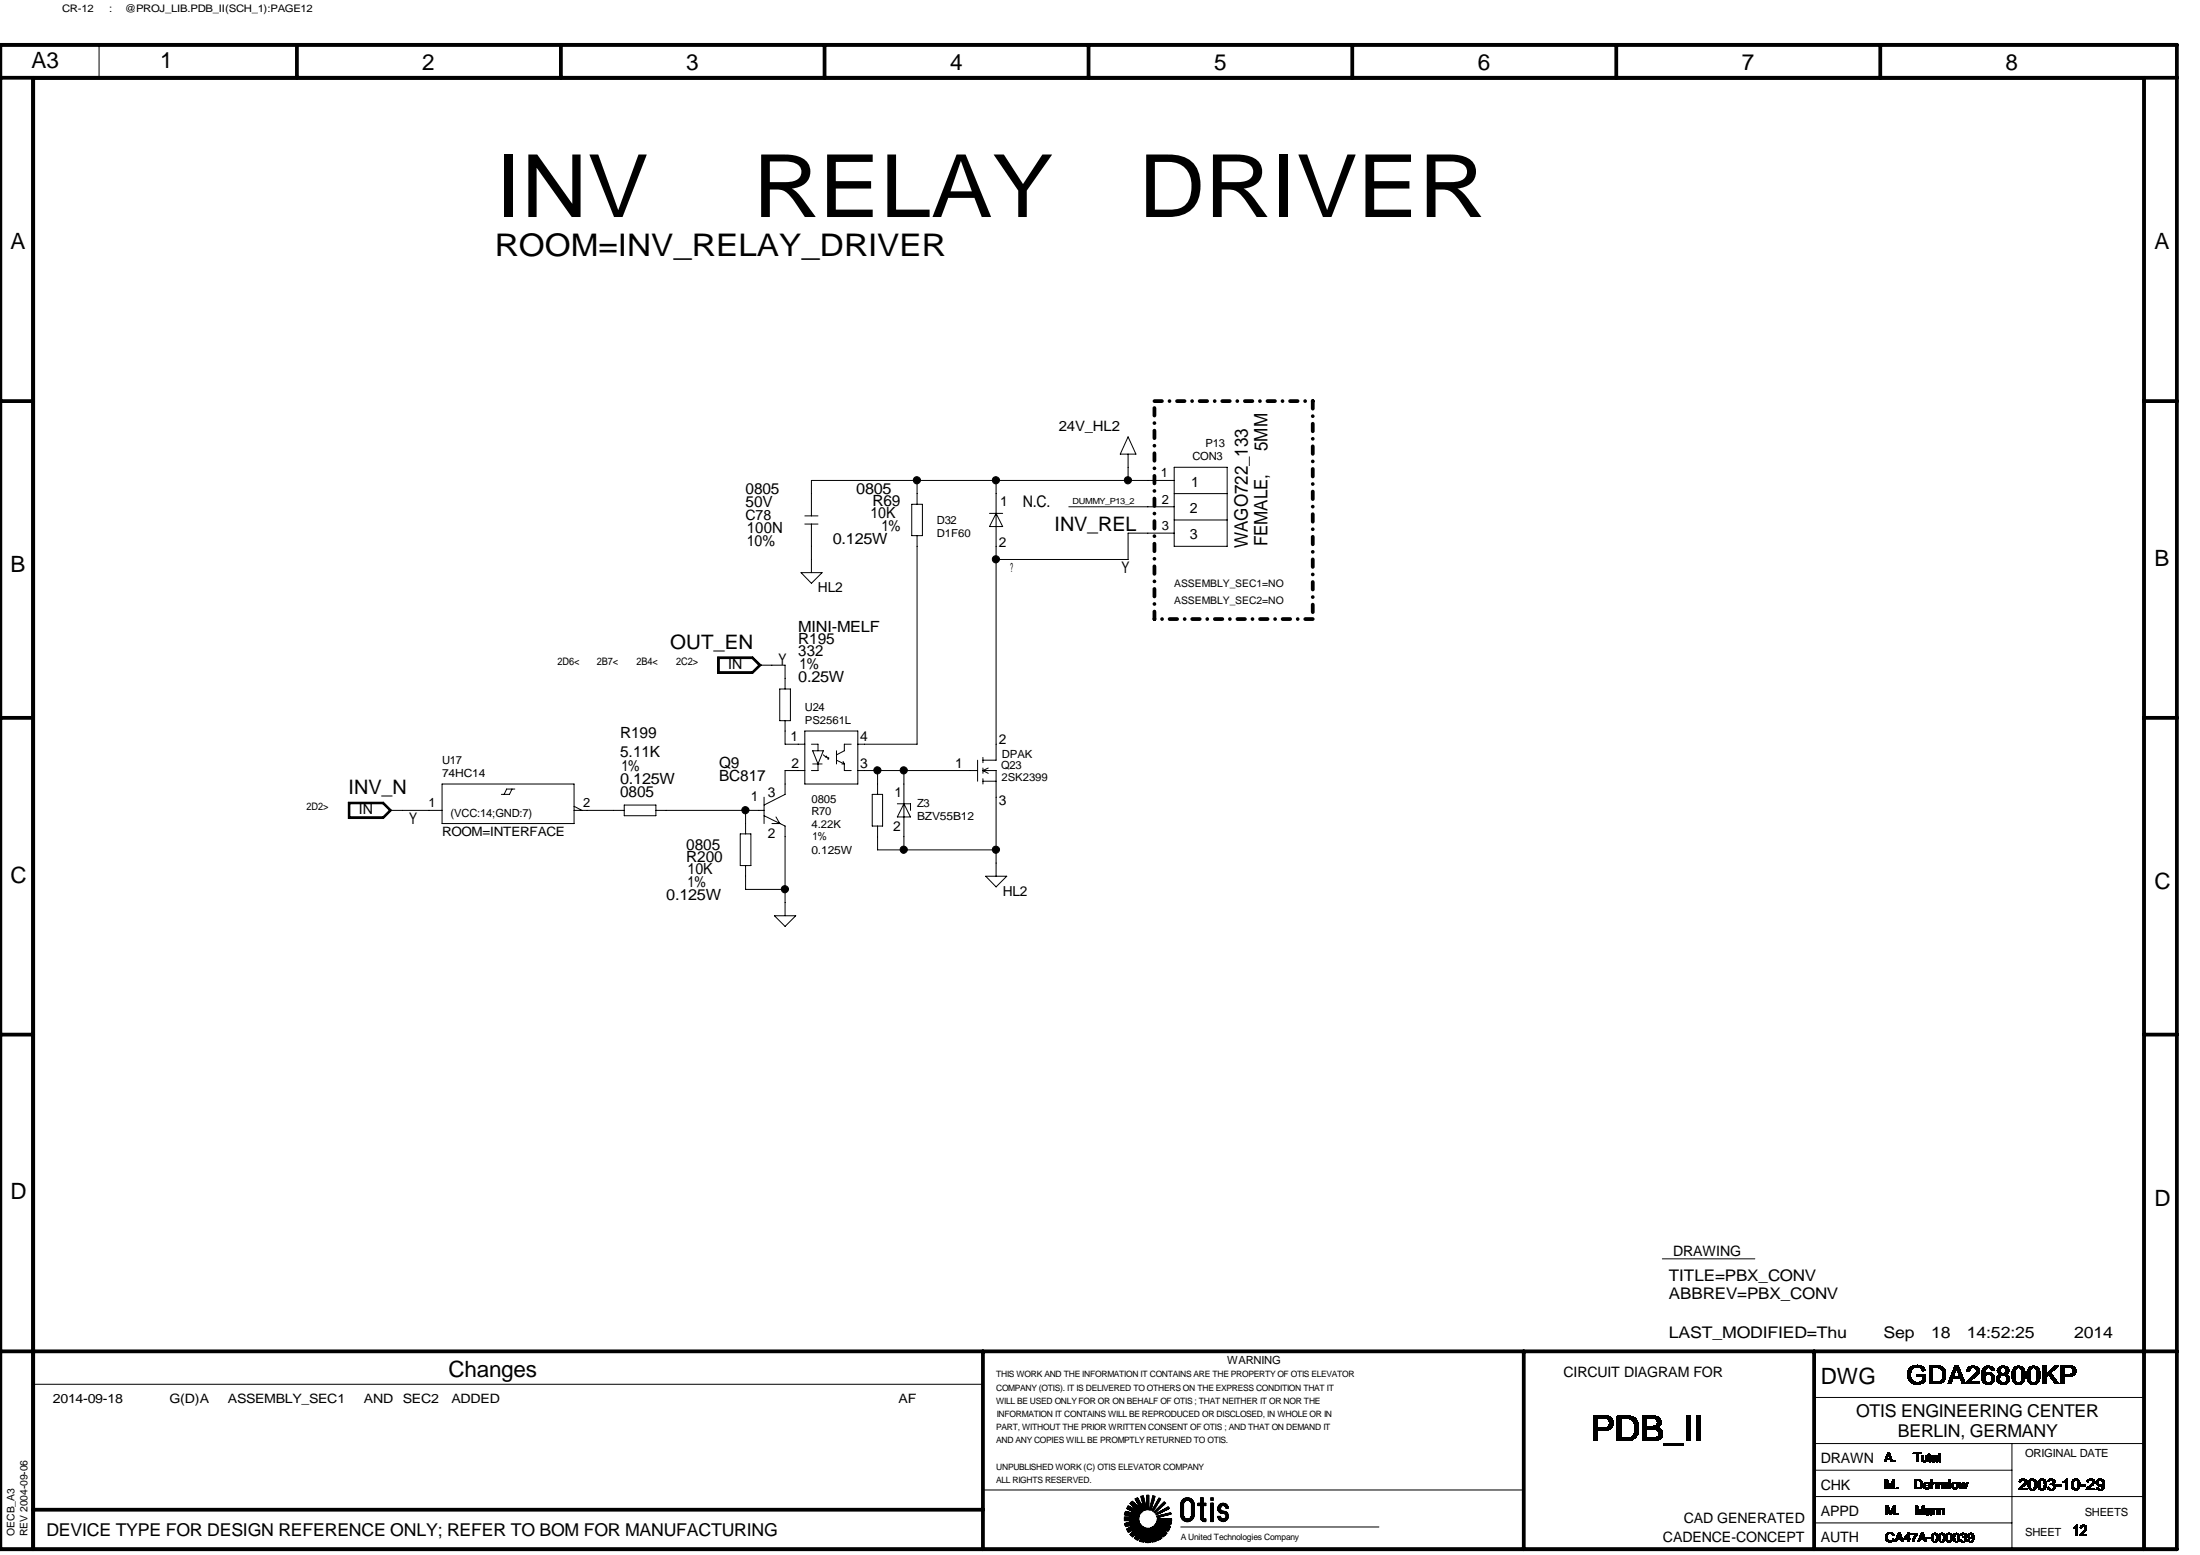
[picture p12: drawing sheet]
<svg xmlns="http://www.w3.org/2000/svg" width="297mm" height="210mm" viewBox="0 0 297 210" stroke-linecap="round" stroke-linejoin="round" font-family="sans-serif">
<g fill="none" stroke="#000" stroke-width=".51">
<path d="M0 6.1h293.9v203h-293.9zM0 10.5h293.9M4.5 10.5v198.6M40.1 6.1v4.4M75.7 6.1v4.4M111.3 6.1v4.4M147 6.1v4.4M182.6 6.1v4.4M218.2 6.1v4.4M253.9 6.1v4.4M289.5 10.5v198.6M0 54.1h4.5"/>
<path d="M289.5 54.1h4.4M0 96.9h4.5M289.5 96.9h4.4M0 139.7h4.5M289.5 139.7h4.4M0 182.4h293.9M132.7 182.4v26.7M205.7 182.4v26.7M244.9 182.4v26.7M4.5 203.8h128.2"/>
</g>
<path d="M155.9 54.1h21.3M177.2 54.1v29.5M155.9 83.6v-29.5M177.2 83.6h-21.3" fill="none" stroke="#000" stroke-width=".51" stroke-dasharray="1 1 0 1"/>
<g fill="none" stroke="#000" stroke-width=".14">
<path d="M.2 6.2h293.5v202.8h-293.5zM13.4 6.1v4.4M152.3 59l1.1 2.3h-2.1zM108.2 77.3h2.8l-1.4 1.4zM108.7 70.7h1.7M108.7 69.6h1.7M109.6 70.7v6.6M123.1 68.1h1.4v4.2h-1.4zM123.8 64.9v3.2M123.8 72.3v28.2h-8M133.6 69.3h1.8M134.5 64.9v4.4"/>
<path d="M134.5 69.3v1.7M134.5 71.1v31.5h-1.8M134.5 69.3l.9 1.8h-1.8zM144.3 68.4h14.2M152.3 61.3v3.6M158.5 64.9h-48.9v4.7M158.5 72h-6.2v3.5h-17.8M158.5 63.1h7.2v10.6h-7.2zM158.5 66.6h7.2M158.5 70.2h7.2M96.9 88.7h4.7l1.2 1.1-1.2 1.1h-4.7zM96.9 88.7h4.7l1.1 1.1-1.1 1h-4.7z"/>
<path d="M97 88.8h4.6l.9 1-.9 1h-4.6zM97.1 88.9h4.5l.8 .9-.8 .9h-4.5zM102.4 89.8h3.6v3.2M105.3 93h1.4v4.3h-1.4zM106 97.3v3.2h2.7M108.7 98.7h7.1v7.1h-7.1zM47 108.3h4.8l1.1 1.1-1.1 1.1h-4.8zM47.1 108.3h4.6l1.1 1.1-1.1 1h-4.6zM47.2 108.4h4.5l1 1-1 .9h-4.5zM47.2 108.5h4.5l.9 .9-.9 .9h-4.5zM52.6 109.4h7.1M59.7 105.8h17.8v5.4h-17.8z"/>
<path d="M69.1 106.5l-.3 .7h-1.1M69.5 106.5h-1.1l-.3 .7M77.5 109.4h6.8M77.5 108.8l1.1 .6M84.3 108.7h4.3v1.4h-4.3zM88.6 109.4h14.6M99.9 112.6h1.5v4.2h-1.5zM100.7 109.4v3.2M100.7 116.8v3.3h5.3M103.2 110.1l2.8 1.4v12.1M103.2 107.6v3.6M104.8 110.3l.5 .9h-1.1"/>
<path d="M108.7 104h-2.7v3.2l-2.8 1.5M109.6 100.5h.8v.8M109.7 103.1h1.3M109.7 101.3h1.5l-.8 1.8zM110.4 103.1v.9h-.8M111.2 101.9l.3 .3v-.1l.4 .3M111.7 102.4h.2M111.9 102.2v.2M112.9 101.3v1.8M112.9 102.6l1.1 .5M113.7 103.1h.3M113.8 102.8l.2 .3"/>
<path d="M114 103.1v.9h.9M114.9 100.5h-.9v.8l-1.1 .6M115.8 104h16.2M117.8 107.2h1.4v4.3h-1.4zM118.5 104v3.2M118.5 111.5v3.2h16M121.2 108.5h1.7v.9M122 108.5l.9 1.8h-1.7zM122 104v4.5M122 108.5v1.7M122 110.3v4.4M132 102.6v2.9"/>
<path d="M132.7 104h1.8v14.3M132.7 102.2v.8M132.7 103.7v.7M132.7 105.1v.7M132.7 104l.7 .4M132.7 105.5h1.8M133.1 118.3h2.8l-1.4 1.4zM133.4 103.7l-.7 .3M104.6 123.6h2.8l-1.4 1.5zM224.4 169.9h12.5M4.5 186.9h128.2M244.9 194.9h44.6"/>
<path d="M244.9 188.6h44.6M244.9 198.5h26.7M271.6 194.9v14.2M4.3 209.1v-198.4h285.3v198.4M132.7 201.1h73M151.8 205.2h2M151.8 205.3h2M151.8 204.9h2M151.8 204.8h2M151.8 205h2M151.8 205.1h2M151.8 204.3h1.6"/>
<path d="M151.8 204.3h1.4M151.8 204.4h2.1M151.8 205.7h2.2M151.8 205.7h2.1M151.9 204.2h.9M151.9 204.3h1M151.9 204.2h.8M151.9 205.8h2.1M151.9 205.9h1M151.9 205.8h1.2M151.9 206h.4M151.9 204.1h.5"/>
<path d="M151.9 204.1h.6M151.9 205.9h.7M151.9 206h.6M152 204h.1M152 206h.1M152 206.1l1.2-.3-1.1 .6h1M152 205.6h1.9M152 204.5h1.8M152.1 203.6l1.4 .8-1.5-.4M152.1 203.6h.8M152.1 203.6h.9M152.1 206.5h.8"/>
<path d="M152.1 205.6h1.7M152.1 206.5h.9M152.2 203.5h.6M152.2 203.5h.5M152.2 206.5h.7M152.2 206.4h1M152.2 203.4h.5M152.2 203.4h.3M152.2 203.7h.9M152.2 206.6h.5M152.2 206.7h.5M152.2 206.7h.4"/>
<path d="M152.2 206.6h.6M152.2 206.3h5.7M152.2 205.5h1.6M152.3 203.3h.2M152.3 206.8h.2M152.3 203.3h.1M152.3 203.7h.8M152.4 204.6h1.4M152.4 206.3h5.5M152.4 206.8l1-.5-.8 .8h.7M152.4 203.8h.8M152.4 205.5h1.4"/>
<path d="M152.4 206.2h2.3M152.5 203.8h.8M152.5 203.8h.9M152.5 204.6h1.3M152.5 206.2h2.1M152.5 205.4h1.3M152.6 206.2h1.9M152.6 202.9h.5M152.6 207.2h.6M152.6 206.1h1.8M152.6 207.1h.7M152.7 202.9h.4"/>
<path d="M152.7 203h.5M152.7 203.9h.8M152.7 207.1h.7M152.7 207.2h.5M152.7 203.1h.6M152.7 202.8h.4M152.7 202.8h.3M152.7 203h.6M152.7 204.6h1.1M152.7 207h.8M152.7 207.3h.4M152.7 203.1h.7"/>
<path d="M152.7 202.7h.3M152.7 206.1h1.6M152.8 204h.8M152.8 207.3h.3M152.8 206.9h.7M152.8 205.4h1M152.8 203.2h.6M152.8 202.7h.1M152.8 207.4h.2M152.8 206h1.5M152.8 206.8h.8M152.8 206.9h4.7"/>
<path d="M152.9 206h1.3M152.9 203.2h.6M152.9 204.7h.9M152.9 207.4h.1M152.9 206.8h4.5M152.9 205.4h.9M152.9 204.1h1.3M152.9 204h.8M152.9 206.8h4.4M152.9 207.5l.7-.7-.4 .9M152.9 206h1.2M152.9 203.3h.6"/>
<path d="M152.9 206.7h4.4M153 203.3h.6M153 206.7h4.3M153 205.9h1.1M153 203.4h.6M153 204.7h.8M153 206.6h4.2M153.1 205.3h.7M153.1 203.4h.6M153.1 204.1h1M153.1 205.9h.9M153.1 206.6h4.1"/>
<path d="M153.1 203.5h.7M153.1 204.2h1M153.1 206.5h4.7M153.2 203.5h.6M153.2 206.5h4.7M153.2 205.8h.8M153.2 202.9h-.6l1.2 1.2-1.5-.9M153.2 204.2h.8M153.2 205.3l-1.4 .4h2.1M153.2 207.7h.6M153.2 207.6h.6M153.2 202.3l.9 1.5-1.2-1.2"/>
<path d="M153.2 203.6h.6M153.2 204.3h.8M153.2 206.4h4.7M153.3 202.4h.4M153.3 202.3h.4M153.3 203.6h.6M153.3 207.5h.6M153.3 207.7h.5M153.3 202.5h.5M153.3 204.3h.7M153.3 207.4h.7M153.4 202.3h.2"/>
<path d="M153.4 202.5h.4M153.4 202.6h.4M153.4 203.7h.6M153.4 207.3h.6M153.4 207.4h.6M153.4 207.8h.3M153.4 204.3h.6M153.4 207.2h.7M153.5 202.2h.1M153.5 202.7h.3M153.5 203.8h1.9M153.5 207.9h.2"/>
<path d="M153.5 207.2h3.1M153.5 202.7h.4M153.5 203.8h.5M153.5 207.1h3.1M153.5 202.8h.5M153.5 202.8h.4M153.5 203.8h1.2M153.5 207.9l.6-.7-.2 .9M153.5 207h4M153.5 207.1h3M153.6 202.9h.4M153.6 203.9h.9"/>
<path d="M153.6 206.9h3.9M153.6 203h.4M153.6 203.9h.8M153.6 206.8h3.8M153.7 203.1h.4M153.7 203h.3M153.7 204h.6M153.7 203.2h.4M153.8 203.2h.4M153.8 204h.5M153.8 203.3h.4M153.8 203.4h.5"/>
<path d="M153.9 203.4h.4M153.9 204.5h-2.1l1.6 .3M153.9 208h.6M153.9 203.5h.4M153.9 207.9h.6M153.9 208.1h.6M154 203.6h.3M154 203.5h.3M154 207.8h.5M154 207.9h.5M154 203.6h.4M154 207.7h.6"/>
<path d="M154 202h.4M154 202.1h.4M154 203.7h1.1M154 203.7h.4M154 207.4h.6M154 208.1h.5M154 207.5h.6M154 207.6h.6M154.1 202.3h.4M154.1 202.2h.3M154.1 202.1h.3M154.1 203.8h1.3"/>
<path d="M154.1 207.3h2.6M154.1 207.4h1.8M154.1 202.4h.4M154.1 207.2h2.6M154.2 201.9h.1M154.2 202.4h.3M154.2 202.5h.3M154.2 202.6h.3M154.2 202.7h.4M154.3 202.9h.3M154.3 202.8h.3M154.3 202.7h.3"/>
<path d="M154.3 201.9l.5 1.8v-1.9h.3v2M154.3 203.1h.4M154.3 203.1h.3M154.3 203h.3M154.3 208.2h.1M154.3 202h-.3l.5 1.8-.9-1.7M154.3 203.2h.4M154.4 203.4h.3M154.4 203.3h.3M154.4 203.5h.3M154.4 203.5h.4M154.4 208.2l.3-.8v.8"/>
<path d="M154.5 203.6h.3M154.5 203.7h.6M154.7 207.9h.6M154.7 207.4h1.3M154.7 207.8h.6M154.7 208.2h.6M154.7 208.1h.6M154.7 207.5h.6M154.7 207.6h.6M154.7 207.7h.6M154.7 208h.6M154.8 202.4h.3"/>
<path d="M154.8 202.3h.3M154.8 202.2h.3M154.8 202h.3M154.8 202.1h.3M154.8 201.9h.3M154.8 203.2h.3M154.8 203.1h.3M154.8 203.4h.3M154.8 203.3h.3M154.8 202.9h.3M154.8 202.8h.3M154.8 202.5h.3"/>
<path d="M154.8 203h.3M154.8 202.6h.3M154.8 202.7h.3M154.8 203.5h.3M154.8 203.6h.3M154.9 208.2h.2M155.2 203.6h.3M155.2 203.7h.2M155.3 203.5h.2M155.3 203.6h.2M155.3 203.4h.2M155.3 203.4h.3"/>
<path d="M155.3 203.3h.3M155.3 207.5h.7M155.3 207.6h.7M155.3 206.2h2.6M155.4 203.2h.2M155.4 203.3h.2M155.4 207.6h.6M155.4 203.1h.2M155.4 203h.3M155.4 202.9h.3M155.4 207.8h.6M155.4 207.9h.6"/>
<path d="M155.4 207.7h.6M155.4 206.2h2.6M155.4 202.8h.3M155.4 202.7h.3M155.4 207.9h.7M155.5 202.6h.3M155.5 202.7h.3M155.5 207.9h.6M155.5 208h.6M155.5 206.2h2.5M155.5 202.5h.3M155.5 208.1h.5"/>
<path d="M155.6 202.4h.2M155.6 202.3h.2M155.6 202.3h.3M155.6 203.8h.2M155.6 203.9h.1M155.6 208.2h.1M155.6 208.2l-.3-.8v.8M155.6 206.1h2.4M155.6 202.2h.3M155.6 202h.4M155.6 202.1h.3M155.6 203.7h.3"/>
<path d="M155.6 204h.1M155.7 201.9h.1M155.7 202h.2M155.7 203.6h.3M155.7 203.7h.2M155.7 201.9l-.5 1.9M155.7 206.1h2.3M155.7 203.5h.3M155.8 203.5h.2M155.8 206h2.1M155.8 203.4h.3M155.8 203.3h.3"/>
<path d="M155.8 204.1h.3M155.9 203.2h.3M155.9 203.3h.2M155.9 204h.3M155.9 205.9h1.9M155.9 204.2h.1M155.9 205.9h1.8M156 203.2h.2M156 202l-.6 1.8h-.3M156 204h.2M156 204.2h.1M156 207.4h.7"/>
<path d="M156 205.8h1.5M156 203.1h.2M156 203.1h.3M156 203.9h.3M156 207.4h.8M156 205.8h2.1M156 203h.3M156 207.5h.8M156 205.7h2.1M156.1 202.9h.2M156.1 202.9h.3M156.1 203.8h.3"/>
<path d="M156.1 204.5h.1M156.1 204.4h.2M156.1 207.6h.7M156.1 207.5h.7M156.1 205.7h2M156.1 205.6h2M156.1 202.8h.3M156.1 204.3h.4M156.1 207.7h.7M156.1 205.6h2.1M156.1 205.5h2.1M156.2 202.8h.3"/>
<path d="M156.2 202.7h.3M156.2 203.8h.3M156.2 205.4h2M156.2 205.5h2M156.2 205.3h2M156.2 203.7h.3M156.2 204.8h.5M156.2 204.7h.6M156.2 207.7h.5M156.2 205.2h2M156.2 202.6h.3M156.2 204.3h.4"/>
<path d="M156.2 204.8h.2M156.2 207.8h.4M156.2 207.8h.5M156.2 205.1h2M156.2 205h2M156.3 202.5h.3M156.3 202.6h.2M156.3 203.6h.3M156.3 207.9h.2M156.3 204.2h.4M156.3 202.4h.4M156.3 203.6h.4"/>
<path d="M156.3 204.6h.8M156.3 207.9l-.4-.6 .2 .8M156.4 202.4h.3M156.4 203.5h.3M156.4 204.2h.4M156.4 202.3h.3l-1 1.7M156.4 202.3h.3M156.5 203.5h.3M156.5 204.1h.3M156.5 202.2h.1M156.5 203.4h.3M156.5 202.2l-1 1.7h.2"/>
<path d="M156.5 204.1h.5M156.5 204.6h.8M156.5 203.4h.4M156.6 203.3h.3M156.6 204.6h.8M156.6 203.3h.4M156.6 204h.5M156.6 207.1h.9M156.7 203.2h.3M156.7 207.1h.7M156.7 203.2h.4M156.7 204h.5"/>
<path d="M156.7 204h.4M156.7 204.5h.9M156.7 207.2h.7M156.8 203.2h.3M156.8 207.2h.5M156.8 203.1h.4M156.8 203.9h.5M156.9 203h.3M156.9 203.9h.5M156.9 207.3h.4M156.9 203h.4M156.9 207.3h.3"/>
<path d="M157 202.9h.3M157 203.8h.5M157 207.3h.2M157 207.4h.2M157 202.9h.4l-1.4 1.4M157 204.5h.8M157 207.4h.1M157.1 202.9h.2M157.1 203.8h.5M157.1 202.8h.2M157.1 207.4l-.6-.4 .4 .6h-.8M157.2 203.7h.5"/>
<path d="M157.2 204.4h.7M157.2 202.7l-1.4 1.4h.3M157.2 203.7h.6M157.3 203.6h.6l-1.8 .9M157.3 204.4h.8l-1.9 .5M157.4 203.6h.5M157.4 204.3h.7M157.4 206.6h.4M157.4 205.8l.6 .2h-2.3M157.5 203.5h.4M157.5 206.6h.3M157.6 203.5h.2"/>
<path d="M157.6 204.3h.5M157.6 206.7h.1M157.6 203.4h.2M157.7 206.7l-.6-.2 .5 .5h-4M157.7 203.4l-1.6 .9h.3M157.9 204.3h.2M157.9 204.2h.2M158.1 204.2l-1.9 .5h.8M159.4 203.1h.4v1.4h-.4zM159.4 203h.4M159.4 202.9h.4M159.4 204.6h.4"/>
<path d="M159.4 206.1h26.8M159.5 202.9l-.1 .1h.4M159.5 202.8v.1M159.5 203.1v1.4M159.5 204.7l.1 .2M159.5 202.9h.3M159.5 202.8h.4M159.5 204.8h.4M159.5 204.6h.3M159.5 204.7h.3M159.5 202.7v.1M159.5 202.7h.4"/>
<path d="M159.6 204.9v.2M159.6 202.6h.4M159.6 203.1v1.4M159.6 202.7h.4M159.6 204.9h.4M159.6 202.6l-.1 .1M159.6 202.6h.5M159.6 205h.5M159.6 202.5h1.4M159.6 205.1h1.4M159.6 205h1.4M159.7 202.4l-.1 .2"/>
<path d="M159.7 202.5h1.3M159.7 205.1l.1 .2 1-.1M159.7 203.1v1.4M159.7 205.1h1.3M159.7 202.4h1.2h-1.2M159.8 205.2h1.1h-1.1M159.8 202.4h1.1M159.8 203.1v1.4M159.8 204.6h-.4l.1 .1M159.8 202.3h1M159.9 202.3h.9M159.9 205.3l.1 .1 .7-.1"/>
<path d="M159.9 202.3l-.1 .1M159.9 204.9h-.4M160 202.3l.6-.1 .1 .1M160.1 202.2h.4M160.1 205.4h.4M160.6 202.6h.5M160.6 205h.5M160.7 202.6h.4M160.7 204.9h.4M160.7 202.7h.4M160.7 205.3h-.8M160.7 204.9h.5"/>
<path d="M160.7 202.7h.5M160.8 202.3v.1M160.8 202.8h.4M160.8 204.8h.4M160.8 202.9h.4M160.8 204.7h.4M160.9 203.1h.3v1.4h-.3zM160.9 203h.3M160.9 202.9h.3M160.9 204.6h.3M160.9 203.1v1.4M161 203.1v1.4"/>
<path d="M161 202.5l.1 .1M161 205l-.1 .1h-1.2M161.1 202.6l.1 .3M161.1 203.1v1.4M161.1 205h-.1M161.1 204.9v.1M161.2 204.8l-.1 .1M161.2 203.1v1.4M161.2 204.7v.1M161.2 202.9v.1M161.2 204.6v.1M161.8 203.2h1"/>
<path d="M161.8 203.1h1M161.8 203h1M161.8 202.9h1M162.1 202.2v2.7h.4v-2.7M162.1 204.9h.4M162.1 205h.5M162.1 205.1h.7M162.1 205h.7M162.2 202.2v2.7M162.2 205.1h.6M162.2 205.2h.6M162.3 205.2h.5"/>
<path d="M162.3 202.2v2.7M162.3 205.3h.5M162.4 205.4h.4M162.4 202.2v2.7M162.5 205.4h.3M163.5 202.2v.3M163.5 202.9v2.5M163.6 202.2v.3M163.6 202.9v2.5M163.7 202.2v.3M163.7 202.9v2.5M163.8 202.2v.3"/>
<path d="M163.8 202.9v2.5M164.4 203.5h.4M164.4 203.6h.4M164.4 203.7h.4M164.4 203.8h.4M164.4 204.8h.4M164.4 204.7h.4M164.5 204.9h.3M164.5 203.4h.3M164.5 203.4h.4M164.5 203.9h.4M164.5 203.9h.5"/>
<path d="M164.5 204.9h.4M164.5 203.3h.5M164.5 203.3h.4M164.5 204h.7M164.5 204h.9M164.5 205h.5M164.5 203.2h1.2M164.5 204h1M164.5 205.1h1.2M164.5 205h1.2M164.6 203.2h1.1M164.6 204.1h1"/>
<path d="M164.6 205.1h1.1M164.6 203.1h1M164.6 205.2h1M164.7 203.1h.9M164.7 204.2h1M164.7 205.2h.9M164.7 203h.9M164.8 205.3h.7M164.8 203h.7M164.8 204.3h.9M164.8 202.9h.7M164.8 204.3h1"/>
<path d="M164.9 205.4h.5M165.1 202.9h.1M165.1 205.4h.1M165.3 203.3h.5M165.3 204.3h.5M165.3 205h.5M165.4 203.3h.4M165.4 203.4h.4M165.4 204.9h.4M165.4 204.4h.4M165.5 204.9h.3M165.5 203.5h.4"/>
<path d="M165.5 204.5h.4M165.5 204.5h.3M165.5 204.8h.4M165.5 203.6h.4M165.5 204.6h.4M165.5 204.7h.4M244.9 202h44.6M244.9 205.6h26.7"/>
<circle cx="123.8" cy="64.8" r=".49"/>
<circle cx="134.5" cy="75.5" r=".49"/>
<circle cx="134.5" cy="64.8" r=".49"/>
<circle cx="152.3" cy="64.8" r=".49"/>
<circle cx="100.6" cy="109.4" r=".49"/>
<circle cx="118.5" cy="104" r=".49"/>
<circle cx="122" cy="104" r=".49"/>
<circle cx="122" cy="114.7" r=".49"/>
<circle cx="134.5" cy="114.7" r=".49"/>
<circle cx="106" cy="120" r=".49"/>
</g>
<g fill="#000">
<circle cx="123.8" cy="64.8" r=".49"/>
<circle cx="134.5" cy="75.5" r=".49"/>
<circle cx="134.5" cy="64.8" r=".49"/>
<circle cx="152.3" cy="64.8" r=".49"/>
<circle cx="100.6" cy="109.4" r=".49"/>
<circle cx="118.5" cy="104" r=".49"/>
<circle cx="122" cy="104" r=".49"/>
<circle cx="122" cy="114.7" r=".49"/>
<circle cx="134.5" cy="114.7" r=".49"/>
<circle cx="106" cy="120" r=".49"/>
</g>
<g font-size="11.7">
<text x="67" y="29.3">INV</text>
<text x="101.7" y="29.3">RELAY</text>
<text x="153.8" y="29.3">DRIVER</text>
</g>
<text font-size="4.8" x="214.8" y="194.5">PDB_II</text>
<text font-size="4.2" x="66.8" y="34.5">ROOM=INV_RELAY_DRIVER</text>
<text font-size="3.5" x="257.4" y="186.9">GDA26800KP</text>
<g font-size="3">
<text x="4.3" y="9.2">A3</text>
<text x="21.6" y="9.2">1</text>
<text x="57" y="9.4">2</text>
<text x="92.7" y="9.4">3</text>
<text x="128.3" y="9.4">4</text>
<text x="163.9" y="9.4">5</text>
<text x="199.5" y="9.4">6</text>
<text x="235.2" y="9.4">7</text>
<text x="270.8" y="9.4">8</text>
<text x="1.4" y="33.6">A</text>
<text x="290.9" y="33.6">A</text>
<text x="1.4" y="77.3">B</text>
<text x="290.9" y="76.4">B</text>
<text x="1.4" y="119.1">C</text>
<text x="290.9" y="120">C</text>
<text x="1.4" y="161.9">D</text>
<text x="290.9" y="162.8">D</text>
<text x="60.6" y="185.9">Changes</text>
<text x="245.8" y="186.8">DWG</text>
</g>
<g font-size="2.7">
<text x="142.4" y="71.6">INV_REL</text>
<text x="90.5" y="87.6">OUT_EN</text>
<text x="47.1" y="107.2">INV_N</text>
</g>
<g font-size="2.5">
<text x="171.2" y="60.9" transform="rotate(-90 171.2 60.9)">5MM</text>
<text x="168.5" y="74" transform="rotate(-90 168.5 74)">WAGO722_133</text>
<text x="171.2" y="73.7" transform="rotate(-90 171.2 73.7)">FEMALE,</text>
</g>
<g font-size="2.4">
<text x="250.6" y="191.3">OTIS ENGINEERING CENTER</text>
<text x="256.2" y="194">BERLIN, GERMANY</text>
<text x="6.3" y="207.3">DEVICE TYPE FOR DESIGN REFERENCE ONLY; REFER TO BOM FOR MANUFACTURING</text>
</g>
<g font-size="2.2">
<text x="138.1" y="68.4">N.C.</text>
<text x="151.4" y="77.3">Y</text>
<text x="105.1" y="89.8">Y</text>
<text x="55.2" y="111.2">Y</text>
<text x="225.3" y="172.9">TITLE=PBX_CONV</text>
<text x="225.3" y="175.3">ABBREV=PBX_CONV</text>
<text x="225.3" y="180.6">LAST_MODIFIED=Thu</text>
<text x="254.3" y="180.6">Sep</text>
<text x="260.7" y="180.6">18</text>
<text x="265.6" y="180.6">14:52:25</text>
<text x="280" y="180.6">2014</text>
<text x="272.5" y="201.1">2003-10-29</text>
<text x="279.9" y="207.3">12</text>
</g>
<g font-size="2.1">
<text x="100.7" y="68.4">50V</text>
<text x="100.7" y="66.6">0805</text>
<text x="100.8" y="72">100N</text>
<text x="115.6" y="66.6">0805</text>
<text x="117.5" y="69.9">10K</text>
<text x="117.8" y="68.2">R69</text>
<text x="119" y="71.6">1%</text>
<text x="100.8" y="73.7">10%</text>
<text x="112.4" y="73.4">0.125W</text>
<text x="107.8" y="85.3">MINI-MELF</text>
<text x="107.8" y="88.6">332</text>
<text x="107.8" y="87">R195</text>
<text x="107.8" y="92.1">0.25W</text>
<text x="107.9" y="90.3">1%</text>
<text x="83.7" y="99.6">R199</text>
<text x="83.7" y="102.2">5.11K</text>
<text x="83.7" y="105.8">0.125W</text>
<text x="83.7" y="107.6">0805</text>
<text x="83.9" y="104">1%</text>
<text x="97.1" y="103.7">Q9</text>
<text x="97.1" y="105.4">BC817</text>
<text x="92.7" y="114.7">0805</text>
<text x="92.7" y="116.3">R200</text>
<text x="92.8" y="118">10K</text>
<text x="92.8" y="119.7">1%</text>
<text x="90" y="121.5">0.125W</text>
</g>
<g font-size="1.9">
<text x="143" y="58.1">24V_HL2</text>
<text x="160.8" y="65.7">1</text>
<text x="100.7" y="70.1">C78</text>
<text x="135" y="68.4">1</text>
<text x="160.7" y="69.3">2</text>
<text x="134.9" y="73.9">2</text>
<text x="160.7" y="72.8">3</text>
<text x="110.4" y="79.9">HL2</text>
<text x="98.3" y="90.3">IN</text>
<text x="106.7" y="100.1">1</text>
<text x="116.2" y="100.1">4</text>
<text x="134.9" y="100.4">2</text>
<text x="103.7" y="107.6">3</text>
<text x="106.9" y="103.6">2</text>
<text x="116.2" y="103.6">3</text>
<text x="120.8" y="107.6">1</text>
<text x="129" y="103.6">1</text>
<text x="48.5" y="109.9">IN</text>
<text x="101.4" y="108.1">1</text>
<text x="103.7" y="113.1">2</text>
<text x="120.6" y="112.2">2</text>
<text x="134.9" y="108.6">3</text>
<text x="135.4" y="120.9">HL2</text>
<text x="225.9" y="169.5">DRAWING</text>
<text x="211.1" y="185.9">CIRCUIT DIAGRAM FOR</text>
<text x="245.8" y="197.5">DRAWN</text>
<text x="245.8" y="201.1">CHK</text>
<text x="224.5" y="208.2">CADENCE-CONCEPT</text>
<text x="227.3" y="205.5">CAD GENERATED</text>
<text x="245.8" y="208.2">AUTH</text>
<text x="245.8" y="204.6">APPD</text>
</g>
<g font-size="1.7">
<text x="156.7" y="64.4">1</text>
<text x="156.9" y="71.5">3</text>
<text x="156.9" y="68">2</text>
<text x="136.4" y="77.3">?</text>
<text x="57.9" y="108.9">1</text>
<text x="59.7" y="112.9">ROOM=INTERFACE</text>
<text x="78.7" y="108.9">2</text>
<text x="7.2" y="189.4">2014-09-18</text>
<text x="22.9" y="189.4">G(D)A</text>
<text x="30.8" y="189.4">ASSEMBLY_SEC1</text>
<text x="49.1" y="189.4">AND</text>
<text x="54.4" y="189.4">SEC2</text>
<text x="61" y="189.4">ADDED</text>
<text x="121.3" y="189.4">AF</text>
<text x="254.4" y="197.4">A.</text>
<text x="258.4" y="197.4">Tutat</text>
<text x="254.5" y="201">M.</text>
<text x="258.4" y="201">Dehmlow</text>
<text x="254.5" y="208.1">CA47A-000039</text>
<text x="254.6" y="204.5">M.</text>
<text x="258.5" y="204.5">Mann</text>
</g>
<g font-size="1.5">
<text x="161" y="62.1">CON3</text>
<text x="162.8" y="60.4">P13</text>
<text x="126.5" y="70.7">D32</text>
<text x="126.5" y="72.4">D1F60</text>
<text x="108.7" y="96">U24</text>
<text x="108.7" y="97.7">PS2561L</text>
<text x="59.7" y="103.1">U17</text>
<text x="59.7" y="104.9">74HC14</text>
<text x="135.2" y="103.8">Q23</text>
<text x="135.2" y="105.4">2SK2399</text>
<text x="135.3" y="102.4">DPAK</text>
<text x="60.8" y="110.2">(VCC:14;GND:7)</text>
<text x="109.6" y="108.5">0805</text>
<text x="109.6" y="110.1">R70</text>
<text x="109.6" y="111.8">4.22K</text>
<text x="109.7" y="113.4">1%</text>
<text x="123.8" y="109">Z3</text>
<text x="123.8" y="110.7">BZV55B12</text>
<text x="109.6" y="115.2">0.125W</text>
<text x="165.7" y="184.1">WARNING</text>
<text x="273.4" y="196.6">ORIGINAL DATE</text>
<text x="273.4" y="207.3">SHEET</text>
<text x="281.5" y="204.6">SHEETS</text>
</g>
<g font-size="1.4">
<text x="8.4" y="1.6">CR-12</text>
<text x="14.7" y="1.6">:</text>
<text x="16.8" y="1.6">@PROJ_LIB.PDB_II(SCH_1):PAGE12</text>
<text x="158.5" y="79.2">ASSEMBLY_SEC1=NO</text>
<text x="158.5" y="81.5">ASSEMBLY_SEC2=NO</text>
<text x="75.3" y="89.7">2D6&lt;</text>
<text x="80.6" y="89.7">2B7&lt;</text>
<text x="85.9" y="89.7">2B4&lt;</text>
<text x="91.3" y="89.7">2C2&gt;</text>
<text x="41.4" y="109.3">2D2&gt;</text>
<text x="1.9" y="207.3" transform="rotate(-90 1.9 207.3)">OECB_A3</text>
<text x="3.7" y="207.3" transform="rotate(-90 3.7 207.3)">REV 2004-09-06</text>
</g>
<g font-size="1.2">
<text x="134.5" y="185.9">THIS WORK AND THE INFORMATION IT CONTAINS ARE THE PROPERTY OF OTIS ELEVATOR</text>
<text x="134.5" y="187.7">COMPANY (OTIS). IT IS DELIVERED TO OTHERS ON THE EXPRESS CONDITION THAT IT</text>
<text x="134.5" y="189.5">WILL BE USED ONLY FOR OR ON BEHALF OF OTIS ; THAT NEITHER IT OR NOR THE</text>
<text x="134.6" y="191.3">INFORMATION IT CONTAINS WILL BE REPRODUCED OR DISCLOSED, IN WHOLE OR IN</text>
<text x="134.5" y="194.8">AND ANY COPIES WILL BE PROMPTLY RETURNED TO OTIS.</text>
<text x="134.5" y="193">PART, WITHOUT THE PRIOR WRITTEN CONSENT OF OTIS ; AND THAT ON DEMAND IT</text>
<text x="134.5" y="198.4">UNPUBLISHED WORK (C) OTIS ELEVATOR COMPANY</text>
<text x="134.5" y="200.2">ALL RIGHTS RESERVED.</text>
<text x="159.4" y="207.9">A United Technologies Company</text>
</g>
<text font-size="1.1" x="144.8" y="68">DUMMY_P13_2</text>
</svg>
